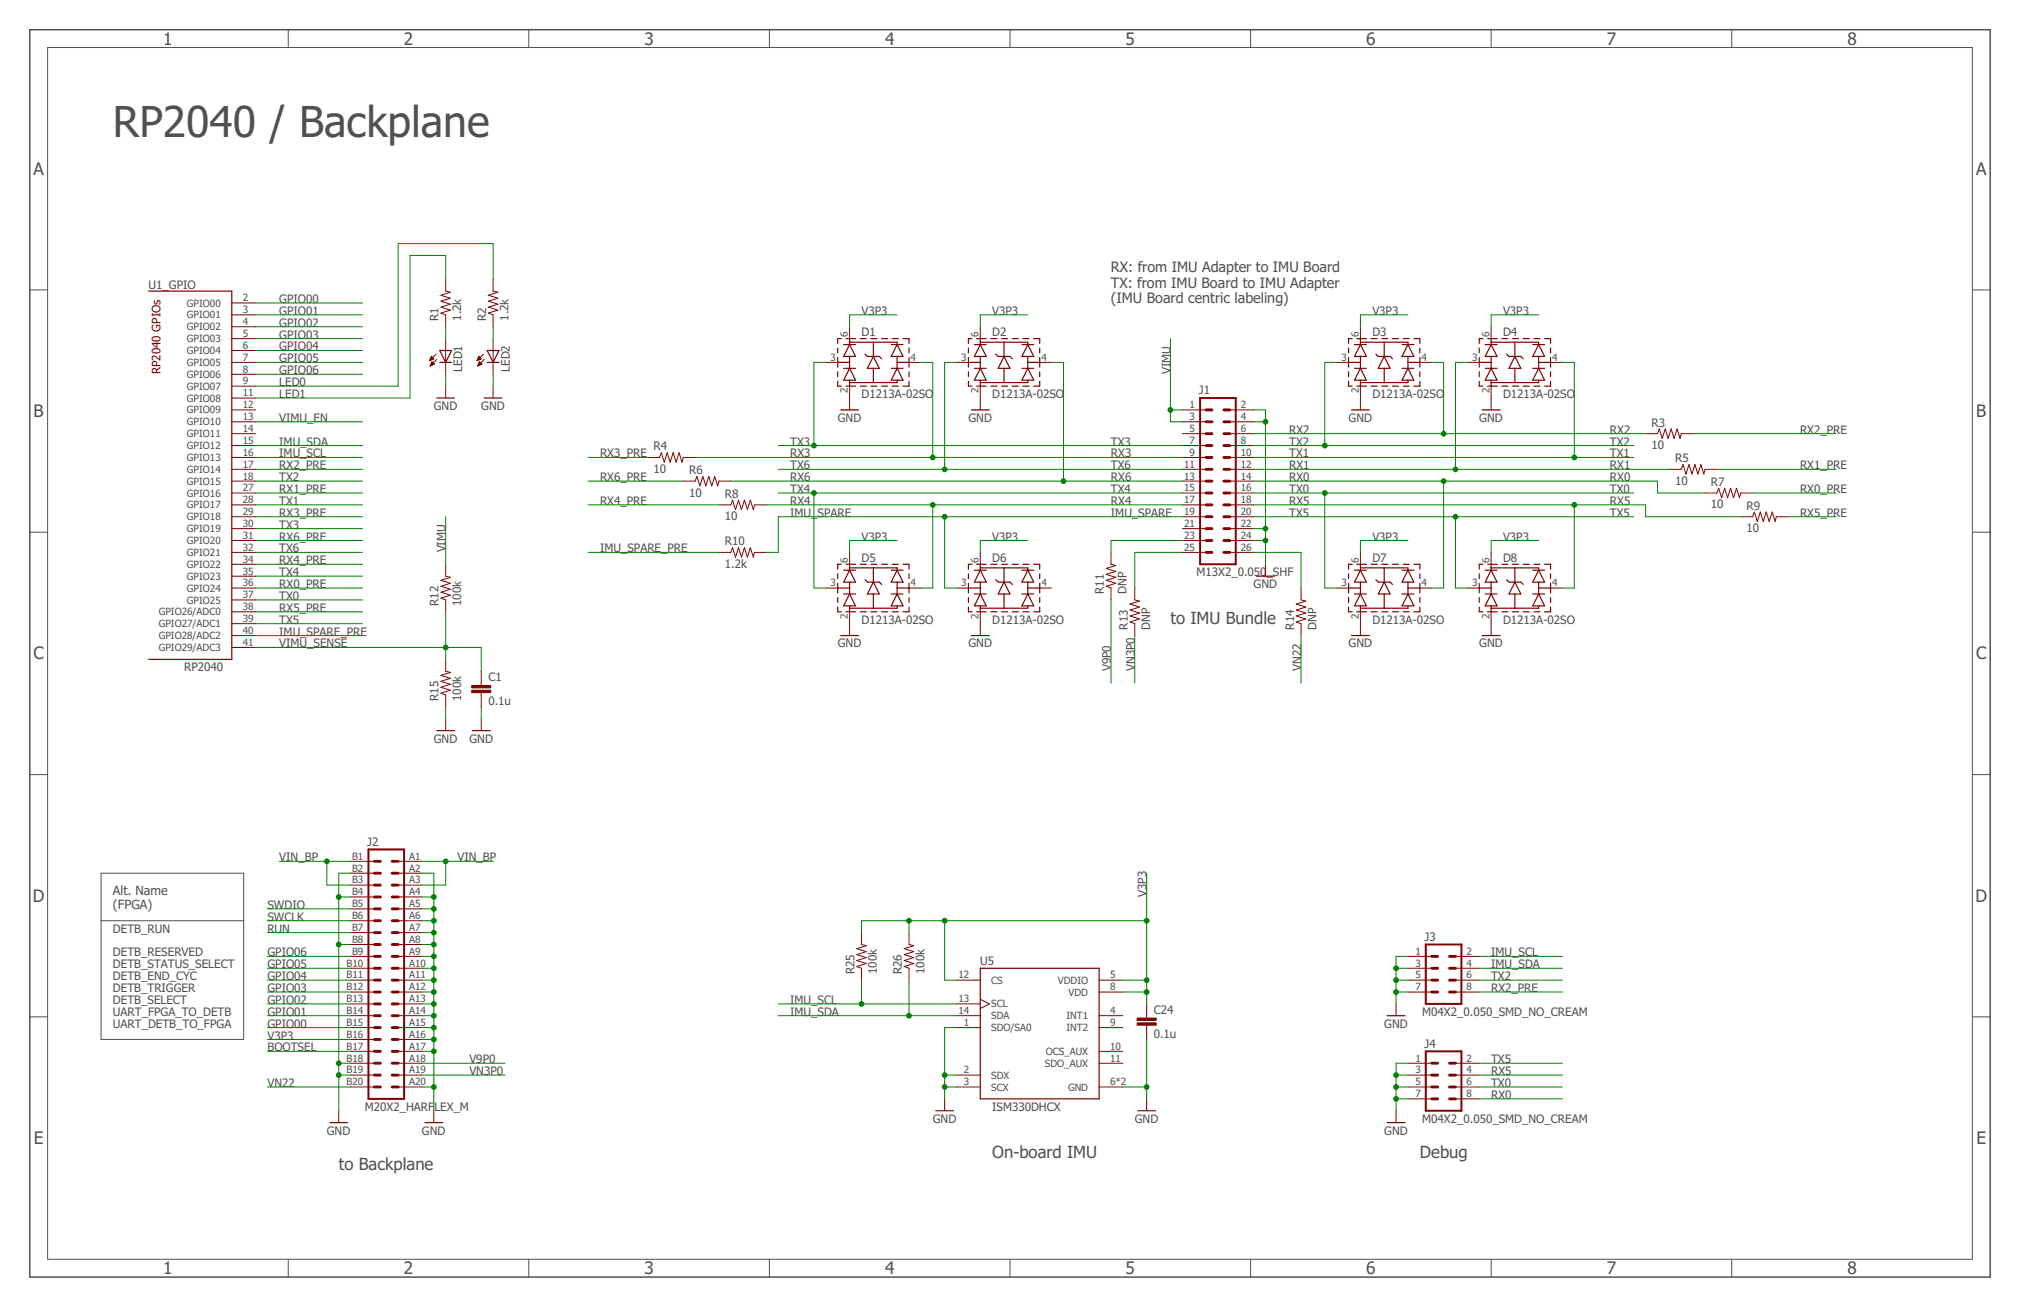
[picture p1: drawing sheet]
<svg xmlns="http://www.w3.org/2000/svg" width="432mm" height="279mm" viewBox="0 0 432 279" stroke-linecap="round" stroke-linejoin="round" font-family="sans-serif">
<path d="M6.4 6.3h419v266.7h-419z" fill="none" stroke="#505050" stroke-width=".32"/>
<g fill="none" stroke="#505050" stroke-width=".21">
<path d="M10.2 10.2h411.4v259h-411.4zM61.6 6.3v3.9M113 6.3v3.9M164.5 6.3v3.9M215.9 6.3v3.9M267.3 6.3v3.9M318.7 6.3v3.9M370.2 6.3v3.9M6.4 62h3.8M421.6 62h3.8M6.4 113.8h3.8M421.6 113.8h3.8"/>
<path d="M6.4 165.6h3.8M421.6 165.6h3.8M21.6 186.7h30.5v35.5h-30.5zM21.6 196.8h30.5M6.4 217.4h3.8M421.6 217.4h3.8M61.6 269.2v3.8M113 269.2v3.8M164.5 269.2v3.8M215.9 269.2v3.8M267.3 269.2v3.8M318.7 269.2v3.8"/>
<path d="M370.2 269.2v3.8"/>
</g>
<g fill="none" stroke="#800000" stroke-width=".25">
<path d="M31.8 62.2h17.8v78.7h-17.8M94 77.5h2.5M94 74.9h2.5l-1.2 2.6zM104.1 74.9h2.6l-1.3 2.6zM104.1 77.5h2.6M179.1 77.5h2.5M179.1 74.4v1M179.1 76.4v2.1M179.1 79.5v1M179.8 72.4h-.7v1M180.3 78.7h2.6M180.3 73.7h2.6"/>
<path d="M180.8 72.4h2.1M181.6 73.7l1.3 2.5h-2.6zM181.6 78.7l1.3 2.6h-2.6zM181.6 72.4v1.3M181.6 76.2v2.5M181.6 73.2h10.2v.5M183.9 72.4h1.3M184.9 75.7l.5 .5h2.6l.5 .5M186.2 72.4h1.3M186.7 76.2l1.3 2.5h-2.6zM186.7 73.2v3M186.7 78.7v3.1"/>
<path d="M188.5 72.4h1.2M190.5 78.7h2.5M190.5 73.7h2.5M190.7 72.4h1.3M191.8 77.5h2.5M191.8 73.7l1.2 2.5h-2.5zM191.8 78.7l1.2 2.6h-2.5zM191.8 76.2v2.5M193 72.4h1.3v1M194.3 74.4v1M194.3 76.4v2.1M194.3 79.5v1"/>
<path d="M207 77.5h2.5M207 74.4v1M207 76.4v2.1M207 79.5v1M207.8 72.4h-.8v1M208.3 78.7h2.5M208.3 73.7h2.5M208.8 72.4h2M209.5 73.7l1.3 2.5h-2.5zM209.5 78.7l1.3 2.6h-2.5zM209.5 73.2h10.2v.5M209.5 72.4v1.3"/>
<path d="M209.5 76.2v2.5M211.8 72.4h1.3M212.9 75.7l.5 .5h2.5l.5 .5M214.1 72.4h1.3M214.6 76.2l1.3 2.5h-2.5zM214.6 73.2v3M214.6 78.7v3.1M216.4 72.4h1.3M218.4 78.7h2.6M218.4 73.7h2.6M218.7 72.4h1.3M219.7 77.5h2.5"/>
<path d="M219.7 73.7l1.3 2.5h-2.6zM219.7 78.7l1.3 2.6h-2.6zM219.7 76.2v2.5M221 72.4h1.2v1M222.2 74.4v1M222.2 76.4v2.1M222.2 79.5v1M288.3 77.5h2.5M288.3 74.4v1M288.3 76.4v2.1M288.3 79.5v1M289.1 72.4h-.8v1"/>
<path d="M289.5 78.7h2.6M289.5 73.7h2.6M290 72.4h2.1M290.8 73.7l1.3 2.5h-2.6zM290.8 78.7l1.3 2.6h-2.6zM290.8 73.2h10.2v.5M290.8 72.4v1.3M290.8 76.2v2.5M293.1 72.4h1.3M294.1 75.7l.5 .5h2.6l.5 .5M295.4 72.4h1.3M295.9 76.2l1.3 2.5h-2.6z"/>
<path d="M295.9 73.2v3M295.9 78.7v3.1M297.7 72.4h1.3M299.7 78.7h2.5M299.7 73.7h2.5M300 72.4h1.2M301 77.5h2.5M301 73.7l1.2 2.5h-2.5zM301 78.7l1.2 2.6h-2.5zM301 76.2v2.5M302.2 72.4h1.3v1M303.5 74.4v1"/>
<path d="M303.5 76.4v2.1M303.5 79.5v1M316.2 77.5h2.5M316.2 74.4v1M316.2 76.4v2.1M316.2 79.5v1M317 72.4h-.8v1M317.5 78.7h2.5M317.5 73.7h2.5M318 72.4h2M318.7 73.7l1.3 2.5h-2.5zM318.7 78.7l1.3 2.6h-2.5z"/>
<path d="M318.7 73.2h10.2v.5M318.7 72.4v1.3M318.7 76.2v2.5M321 72.4h1.3M322.1 75.7l.5 .5h2.5l.5 .5M323.3 72.4h1.3M323.8 76.2l1.3 2.5h-2.5zM323.8 73.2v3M323.8 78.7v3.1M325.6 72.4h1.3M327.6 78.7h2.6M327.6 73.7h2.6"/>
<path d="M327.9 72.4h1.3M328.9 77.5h2.5M328.9 73.7l1.3 2.5h-2.6zM328.9 78.7l1.3 2.6h-2.6zM328.9 76.2v2.5M330.2 72.4h1.2v1M331.4 74.4v1M331.4 76.4v2.1M331.4 79.5v1M93.4 85.1h3.8M103.5 85.1h3.8M179.1 81.5v1h.7"/>
<path d="M179.7 87.6h3.8M180.8 82.5h2.1M181.6 81.3v1.2M183.9 82.5h1.3M186.2 82.5h1.3M188.5 82.5h1.2M190.7 82.5h1.3M191.8 81.3v.5h-10.2M194.3 81.5v1h-1.3M207 81.5v1h.8M207.6 87.6h3.9M208.8 82.5h2"/>
<path d="M209.5 81.3v1.2M211.8 82.5h1.3M214.1 82.5h1.3M216.4 82.5h1.3M218.7 82.5h1.3M219.7 81.3v.5h-10.2M222.2 81.5v1h-1.2M288.3 81.5v1h.8M288.9 87.6h3.8M290 82.5h2.1M290.8 81.3v1.2M293.1 82.5h1.3"/>
<path d="M295.4 82.5h1.3M297.7 82.5h1.3M300 82.5h1.2M301 81.3v.5h-10.2M303.5 81.5v1h-1.3M316.2 81.5v1h.8M316.8 87.6h3.9M318 82.5h2M318.7 81.3v1.2M321 82.5h1.3M323.3 82.5h1.3M325.6 82.5h1.3"/>
<path d="M327.9 82.5h1.3M328.9 81.3v.5h-10.2M331.4 81.5v1h-1.2M179.1 122.7v1M179.1 124.7v2M179.1 127.7v1.1M179.1 129.8v1h.7M179.1 125.7h2.5M179.7 135.9h3.8M179.8 120.6h-.7v1.1M180.3 127h2.6M180.3 121.9h2.6"/>
<path d="M180.8 130.8h2.1M180.8 120.6h2.1M181.6 120.6v1.3M181.6 124.4v2.6M181.6 129.5v1.3M181.6 121.4h10.2v.5M181.6 121.9l1.3 2.5h-2.6zM181.6 127l1.3 2.5h-2.6zM183.9 130.8h1.3M183.9 120.6h1.3M184.9 123.9l.5 .5h2.6l.5 .5M186.2 130.8h1.3"/>
<path d="M186.2 120.6h1.3M186.7 121.4v3M186.7 127v3M186.7 124.4l1.3 2.6h-2.6zM188.5 130.8h1.2M188.5 120.6h1.2M190.5 127h2.5M190.5 121.9h2.5M190.7 130.8h1.3M190.7 120.6h1.3M191.8 124.4v2.6M191.8 129.5v.5h-10.2"/>
<path d="M191.8 121.9l1.2 2.5h-2.5zM191.8 127l1.2 2.5h-2.5zM191.8 125.7h2.5M193 120.6h1.3v1.1M194.3 122.7v1M194.3 124.7v2M194.3 127.7v1.1M194.3 129.8v1h-1.3M207 122.7v1M207 124.7v2M207 127.7v1.1M207 129.8v1h.8"/>
<path d="M207 125.7h2.5M207.6 135.9h3.9M207.8 120.6h-.8v1.1M208.3 127h2.5M208.3 121.9h2.5M208.8 130.8h2M208.8 120.6h2M209.5 120.6v1.3M209.5 124.4v2.6M209.5 129.5v1.3M209.5 121.4h10.2v.5M209.5 121.9l1.3 2.5h-2.5z"/>
<path d="M209.5 127l1.3 2.5h-2.5zM211.8 130.8h1.3M211.8 120.6h1.3M212.9 123.9l.5 .5h2.5l.5 .5M214.1 130.8h1.3M214.1 120.6h1.3M214.6 121.4v3M214.6 127v3M214.6 124.4l1.3 2.6h-2.5zM216.4 130.8h1.3M216.4 120.6h1.3M218.4 127h2.6"/>
<path d="M218.4 121.9h2.6M218.7 130.8h1.3M218.7 120.6h1.3M219.7 124.4v2.6M219.7 129.5v.5h-10.2M219.7 121.9l1.3 2.5h-2.6zM219.7 127l1.3 2.5h-2.6zM219.7 125.7h2.5M221 120.6h1.2v1.1M222.2 122.7v1M222.2 124.7v2M222.2 127.7v1.1"/>
<path d="M222.2 129.8v1h-1.2M268.6 123.2h3.8M288.3 129.8v1h.8M288.3 125.7h2.5M288.3 122.7v1M288.3 124.7v2M288.3 127.7v1.1M288.9 135.9h3.8M289.1 120.6h-.8v1.1M289.5 127h2.6M289.5 121.9h2.6M290 130.8h2.1"/>
<path d="M290 120.6h2.1M290.8 121.9l1.3 2.5h-2.6zM290.8 127l1.3 2.5h-2.6zM290.8 121.4h10.2v.5M290.8 120.6v1.3M290.8 124.4v2.6M290.8 129.5v1.3M293.1 130.8h1.3M293.1 120.6h1.3M294.1 123.9l.5 .5h2.6l.5 .5M295.4 130.8h1.3M295.4 120.6h1.3"/>
<path d="M295.9 124.4l1.3 2.6h-2.6zM295.9 121.4v3M295.9 127v3M297.7 130.8h1.3M297.7 120.6h1.3M299.7 127h2.5M299.7 121.9h2.5M300 130.8h1.2M300 120.6h1.2M301 121.9l1.2 2.5h-2.5zM301 127l1.2 2.5h-2.5zM301 129.5v.5h-10.2"/>
<path d="M301 125.7h2.5M301 124.4v2.6M302.2 120.6h1.3v1.1M303.5 129.8v1h-1.3M303.5 122.7v1M303.5 124.7v2M303.5 127.7v1.1M316.2 129.8v1h.8M316.2 125.7h2.5M316.2 122.7v1M316.2 124.7v2M316.2 127.7v1.1"/>
<path d="M316.8 135.9h3.9M317 120.6h-.8v1.1M317.5 127h2.5M317.5 121.9h2.5M318 130.8h2M318 120.6h2M318.7 121.9l1.3 2.5h-2.5zM318.7 127l1.3 2.5h-2.5zM318.7 121.4h10.2v.5M318.7 120.6v1.3M318.7 124.4v2.6M318.7 129.5v1.3"/>
<path d="M321 130.8h1.3M321 120.6h1.3M322.1 123.9l.5 .5h2.5l.5 .5M323.3 130.8h1.3M323.3 120.6h1.3M323.8 124.4l1.3 2.6h-2.5zM323.8 121.4v3M323.8 127v3M325.6 130.8h1.3M325.6 120.6h1.3M327.6 127h2.6M327.6 121.9h2.6"/>
<path d="M327.9 130.8h1.3M327.9 120.6h1.3M328.9 121.9l1.3 2.5h-2.6zM328.9 127l1.3 2.5h-2.6zM328.9 129.5v.5h-10.2M328.9 125.7h2.5M328.9 124.4v2.6M330.2 120.6h1.2v1.1M331.4 129.8v1h-1.2M331.4 122.7v1M331.4 124.7v2M331.4 127.7v1.1"/>
<path d="M93.4 156.2h3.8M101 156.2h3.8M209.5 207h25.4v27.9h-25.4zM296.5 217.1h3.8M70.5 240h3.8M90.8 240h3.8M200 237.4h3.8M243.2 237.4h3.8M296.5 240h3.8"/>
</g>
<g fill="none" stroke="#800000" stroke-width=".21">
<path d="M95.3 59.7v2.5l1 .3-2 .6 2 .7-2 .6 2 .6-2 .7 2 .6-2 .6 1 .4v2.5M105.4 59.7v2.5l1 .3-2 .6 2 .7-2 .6 2 .6-2 .7 2 .6-2 .6 1 .4v2.5M49.6 64.8h5M49.6 67.3h5M49.6 69.8h5M49.6 72.4h5M49.6 74.9h5M49.6 77.5h5M91.9 77h.1M91.9 76.9h.4M92 76.8h.6M92 78.2h.1"/>
<path d="M92 76.6h.6M92 78.1h.3M92.1 76.5h.4M92.1 78h.5M92.1 77.8h.7M92.1 76.4h.3M92.2 76.3h.1M92.2 77.7h.5M92.2 77.6h.4M92.2 76.2l.5 .5-.9 .4zM92.3 77.5h.2M92.3 77.4h.1"/>
<path d="M92.4 77.3l.5 .6-.9 .3zM93.2 75.7l-1.4 1.4M93.4 76.8l-1.4 1.4M95.3 72.4v7.6M102 77h.2M102.1 76.9h.4M102.1 76.8h.7M102.1 78.2h.1M102.2 78.1h.3M102.2 76.6h.6M102.2 76.5h.5M102.2 78h.5"/>
<path d="M102.3 77.8h.7M102.3 76.4h.3M102.3 76.3h.1M102.3 77.7h.6M102.4 76.2l.5 .5-.9 .4zM102.4 77.6h.4M102.4 77.5h.2M102.5 77.3l.5 .6-.9 .3zM102.5 77.4h.1M103.4 75.7l-1.4 1.4M103.5 76.8l-1.4 1.4M105.4 72.4v7.6"/>
<path d="M176.5 77.5h2.6M181.6 69.8v2.6M194.3 77.5h2.5M204.5 77.5h2.5M209.5 69.8v2.6M222.2 77.5h2.6M285.7 77.5h2.6M290.8 69.8v2.6M303.5 77.5h2.5M313.7 77.5h2.5M318.7 69.8v2.6M331.4 77.5h2.6"/>
<path d="M49.6 80h5M49.6 82.5h5M49.6 85.1h5M49.6 87.6h5M49.6 90.2h5M49.6 92.7h5M49.6 95.2h5M49.6 97.8h5M95.3 82.5v2.6M105.4 82.5v2.6M138.4 97.8h2.6l.4-1 .6 2 .6-2 .7 2 .6-2 .6 2 .7-2 .6 2 .2-1h2.6M181.6 82.5v5.1"/>
<path d="M209.5 82.5v5.1M252.7 87.6h5.1M252.7 90.2h5.1M252.7 92.7h5.1M252.7 95.2h5.1M252.7 97.8h5.1M262.9 87.6h5.1M262.9 90.2h5.1M262.9 92.7h5.1M262.9 95.2h5.1M262.9 97.8h5.1M290.8 82.5v5.1"/>
<path d="M318.7 82.5v5.1M351.8 92.7h2.5l.4-1 .6 2 .7-2 .6 2 .6-2 .7 2 .6-2 .6 2 .3-1h2.5M49.6 100.3h5M49.6 102.8h5M49.6 105.4h5M49.6 107.9h5M49.6 110.5h5M49.6 113h5M49.6 115.5h5M49.6 118.1h5M146 102.8h2.6l.4-.9 .6 2 .6-2 .7 2 .6-2 .6 2 .7-2 .6 2 .3-1.1h2.5M153.7 107.9h2.5l.4-1 .6 2 .7-2 .6 2 .6-2 .7 2 .6-2 .6 2 .3-1h2.5"/>
<path d="M153.7 118.1h2.5l.4-1 .6 2 .7-2 .6 2 .6-2 .7 2 .6-2 .6 2 .3-1h2.5M181.6 118.1v2.5M209.5 118.1v2.5M237.5 118.1v2.5l1 .3-2 .6 2 .7-2 .6 2 .6-2 .7 2 .6-2 .6 1 .4v2.5M252.7 100.3h5.1M252.7 102.8h5.1M252.7 105.4h5.1M252.7 107.9h5.1M252.7 110.5h5.1M252.7 113h5.1M252.7 115.5h5.1M252.7 118.1h5.1"/>
<path d="M262.9 100.3h5.1M262.9 102.8h5.1M262.9 105.4h5.1M262.9 107.9h5.1M262.9 110.5h5.1M262.9 113h5.1M262.9 115.5h5.1M262.9 118.1h5.1M290.8 118.1v2.5M318.7 118.1v2.5M356.8 100.3h2.6l.4-1 .6 2 .6-2 .7 2 .6-2 .6 2 .7-2 .6 2 .3-1h2.5M364.5 105.4h2.5l.4-1 .6 2 .7-2 .6 2 .6-2 .7 2 .6-2 .6 2 .3-1h2.5"/>
<path d="M372.1 110.5h2.5l.4-1 .6 2 .7-2 .6 2 .6-2 .7 2 .6-2 .7 2 .2-1h2.5M49.6 120.6h5M49.6 123.2h5M49.6 125.7h5M49.6 128.2h5M49.6 130.8h5M49.6 133.3h5M49.6 135.9h5M49.6 138.4h5M95.3 120.6v2.6l1 .2-2 .7 2 .6-2 .6 2 .7-2 .6 2 .6-2 .7 1 .3v2.6M176.5 125.7h2.6M181.6 130.8v5.1"/>
<path d="M194.3 125.7h2.5M204.5 125.7h2.5M209.5 130.8v5.1M222.2 125.7h2.6M242.6 125.7v2.5l1 .3-2 .6 2 .7-2 .6 2 .6-2 .7 2 .6-2 .6 1 .4v2.6M270.5 120.6v2.6M278.1 125.7v2.5l1 .3-2 .6 2 .7-2 .6 2 .6-2 .7 2 .6-2 .6 1 .4v2.6M285.7 125.7h2.6M290.8 130.8v5.1M303.5 125.7h2.5M313.7 125.7h2.5M318.7 130.8v5.1"/>
<path d="M331.4 125.7h2.6M95.3 140.9v2.6l1 .2-2 .7 2 .6-2 .6 2 .7-2 .6 2 .7-2 .6 1 .4v2.5M95.3 153.6v2.6M102.9 143.5v3M102.9 148.1v3M102.9 153.6v2.6M75 184.1h5M75 186.7h5M75 189.2h5M75 191.7h5M75 194.3h5M75 196.8h5"/>
<path d="M75 199.4h5M85.1 184.1h5.1M85.1 186.7h5.1M85.1 189.2h5.1M85.1 191.7h5.1M85.1 194.3h5.1M85.1 196.8h5.1M85.1 199.4h5.1M184.1 199.4v2.5l1.1 .3-2.1 .6 2.1 .6-2.1 .7 2.1 .6-2.1 .6 2.1 .7-2.1 .6 1 .4v2.5M194.3 199.4v2.5l1 .3-2 .6 2 .6-2 .7 2 .6-2 .6 2 .7-2 .6 1 .4v2.5M75 201.9h5M75 204.4h5"/>
<path d="M75 207h5M75 209.5h5M75 212.1h5M75 214.6h5M75 217.1h5M75 219.7h5M85.1 201.9h5.1M85.1 204.4h5.1M85.1 207h5.1M85.1 209.5h5.1M85.1 212.1h5.1M85.1 214.6h5.1"/>
<path d="M85.1 217.1h5.1M85.1 219.7h5.1M204.5 209.5h5M204.5 214.6h5M204.5 217.1h5M204.5 219.7h5M209.5 213.6l2 1-2 1M234.9 209.5h5.1M234.9 212.1h5.1M234.9 217.1h5.1M234.9 219.7h5.1M245.1 214.6v3"/>
<path d="M245.1 219.2v3M298.4 214.6v2.5M301 204.4h5M301 207h5M301 209.5h5M301 212.1h5M311.1 204.4h5.1M311.1 207h5.1M311.1 209.5h5.1M311.1 212.1h5.1M72.4 237.4v2.6M75 222.2h5"/>
<path d="M75 224.7h5M75 227.3h5M75 229.8h5M75 232.4h5M85.1 222.2h5.1M85.1 224.7h5.1M85.1 227.3h5.1M85.1 229.8h5.1M85.1 232.4h5.1M92.7 237.4v2.6M201.9 234.9v2.5M204.5 229.8h5"/>
<path d="M204.5 232.4h5M234.9 224.7h5.1M234.9 227.3h5.1M234.9 232.4h5.1M245.1 234.9v2.5M298.4 237.4v2.6M301 227.3h5M301 229.8h5M301 232.4h5M301 234.9h5M311.1 227.3h5.1M311.1 229.8h5.1"/>
<path d="M311.1 232.4h5.1M311.1 234.9h5.1"/>
</g>
<g fill="none" stroke="#800000" stroke-width=".61">
<path d="M257.8 92.7h1.3M257.8 90.2h1.3M257.8 87.6h1.3M257.8 95.2h1.3M257.8 97.8h1.3M261.6 92.7h1.3M261.6 90.2h1.3M261.6 87.6h1.3M261.6 95.2h1.3M261.6 97.8h1.3M257.8 100.3h1.3M257.8 102.8h1.3"/>
<path d="M257.8 105.4h1.3M257.8 107.9h1.3M257.8 110.5h1.3M257.8 118.1h1.3M257.8 115.5h1.3M257.8 113h1.3M261.6 100.3h1.3M261.6 102.8h1.3M261.6 105.4h1.3M261.6 107.9h1.3M261.6 110.5h1.3M261.6 118.1h1.3"/>
<path d="M261.6 115.5h1.3M261.6 113h1.3M80 189.2h1.3M80 186.7h1.3M80 184.1h1.3M80 191.7h1.3M80 194.3h1.3M80 196.8h1.3M80 199.4h1.3M83.8 189.2h1.3M83.8 186.7h1.3M83.8 184.1h1.3"/>
<path d="M83.8 191.7h1.3M83.8 194.3h1.3M83.8 196.8h1.3M83.8 199.4h1.3M80 201.9h1.3M80 204.4h1.3M80 207h1.3M80 214.6h1.3M80 212.1h1.3M80 209.5h1.3M80 217.1h1.3M80 219.7h1.3"/>
<path d="M83.8 201.9h1.3M83.8 204.4h1.3M83.8 207h1.3M83.8 214.6h1.3M83.8 212.1h1.3M83.8 209.5h1.3M83.8 217.1h1.3M83.8 219.7h1.3M306 204.4h1.3M306 207h1.3M306 212.1h1.3M306 209.5h1.3"/>
<path d="M309.9 204.4h1.2M309.9 207h1.2M309.9 212.1h1.2M309.9 209.5h1.2M80 222.2h1.3M80 224.7h1.3M80 227.3h1.3M80 229.8h1.3M80 232.4h1.3M83.8 222.2h1.3M83.8 224.7h1.3M83.8 227.3h1.3"/>
<path d="M83.8 229.8h1.3M83.8 232.4h1.3M306 227.3h1.3M306 229.8h1.3M306 232.4h1.3M306 234.9h1.3M309.9 227.3h1.2M309.9 229.8h1.2M309.9 232.4h1.2M309.9 234.9h1.2"/>
</g>
<path d="M256.5 85.1h7.7v35.5h-7.7zM78.8 181.6h7.6v53.3h-7.6zM304.8 201.9h7.6v12.7h-7.6zM304.8 224.7h7.6v12.7h-7.6z" fill="none" stroke="#800000" stroke-width=".42"/>
<g fill="#800000" stroke="#800000" stroke-width=".21">
<path d="M100.8 147.6h4.1v.5h-4.1z"/>
<path d="M100.8 146.5h4.1v.5h-4.1z"/>
<path d="M243.1 218.7h4v.5h-4z"/>
<path d="M243.1 217.6h4v.5h-4z"/>
</g>
<g fill="none" stroke="#008000" stroke-width=".21">
<path d="M95.3 59.7v-5.1h-7.6v30.5h-33.1M105.4 59.7v-7.6h-20.3v30.4h-30.5M54.6 64.8h22.9M54.6 67.3h22.9M54.6 69.8h22.9M54.6 77.5h22.9M54.6 72.4h22.9M54.6 74.9h22.9M95.3 69.8v2.6M105.4 69.8v2.6M176.5 77.5h-2.5v17.7M191.8 67.3h-10.2v2.5"/>
<path d="M196.8 77.5h2.6v20.3M204.5 77.5h-2.6v22.8M219.7 67.3h-10.2v2.5M224.8 77.5h2.5v25.3M250.2 72.4v17.8h2.5M285.7 77.5h-2.5v17.7M301 67.3h-10.2v2.5M306 77.5h2.6v15.2M313.7 77.5h-2.6v22.8M328.9 67.3h-10.2v2.5M334 77.5h2.5v20.3M54.6 90.2h22.9"/>
<path d="M54.6 80h22.9M54.6 97.8h22.9M54.6 95.2h22.9M95.3 80v2.5M105.4 80v2.5M125.7 97.8h12.7M148.6 97.8h104.1M166.4 95.2h86.3M250.2 87.6h2.5M268 87.6h2.5v33M268 90.2h2.5M268 97.8h81.2"/>
<path d="M268 92.7h83.8M268 95.2h81.2M361.9 92.7h30.5M54.6 115.5h22.9M54.6 113h22.9M54.6 110.5h22.9M54.6 107.9h22.9M54.6 105.4h22.9M54.6 102.8h22.9M54.6 100.3h22.9M54.6 118.1h22.9M95.3 110.5v10.1"/>
<path d="M125.7 107.9h28M125.7 102.8h20.3M125.7 118.1h28M156.2 102.8h96.5M163.8 107.9h88.9M166.4 105.4h86.3M166.4 100.3h86.3M174 105.4v20.3h2.5M191.8 115.5h-10.2v2.6M199.4 107.9v17.8h-2.6M201.9 110.5v15.2h2.6M219.7 115.5h-10.2v2.6"/>
<path d="M252.7 115.5h-15.2v2.6M252.7 118.1h-10.1v7.6M252.7 110.5h-86.3v7.6h-2.6M268 115.5h2.5M268 113h2.5M268 110.5h81.2M268 107.9h83.8v2.6h20.3M268 105.4h81.2M268 102.8h86.3v2.6h10.2M268 118.1h10.1v7.6M268 100.3h88.8M283.2 105.4v20.3h2.5"/>
<path d="M301 115.5h-10.2v2.6M308.6 102.8v22.9h-2.6M311.1 110.5v15.2h2.6M328.9 115.5h-10.2v2.6M336.5 107.9v17.8h-2.5M367 100.3h25.4M374.6 105.4h17.8M382.2 110.5h10.2M54.6 138.4h48.3v5.1M54.6 120.6h22.9M54.6 125.7h22.9M54.6 130.8h22.9"/>
<path d="M54.6 128.2h22.9M54.6 133.3h22.9M54.6 123.2h22.9M54.6 135.9h22.9M95.3 130.8v10.1M237.5 128.2v17.8M242.6 135.9v10.1M278.1 135.9v10.1M95.3 151.1v2.5M102.9 151.1v2.5M57.2 196.8h17.8M57.2 199.4h17.8"/>
<path d="M57.2 194.3h17.8M59.7 184.1h15.3M69.9 184.1v5.1h5.1M72.4 191.7h2.6M75 186.7h-2.6v50.7M90.2 191.7h2.5M90.2 186.7h2.5v50.7M90.2 196.8h2.5M90.2 199.4h2.5M90.2 194.3h2.5M90.2 184.1h15.2M95.3 184.1v5.1h-5.1"/>
<path d="M194.3 196.8v2.6M201.9 196.8v12.7h2.6M245.1 196.8h-61v2.6M245.1 186.7v27.9M57.2 219.7h17.8M57.2 217.1h17.8M57.2 209.5h17.8M57.2 214.6h17.8M57.2 207h17.8M57.2 204.4h17.8M57.2 212.1h17.8M72.4 201.9h2.6"/>
<path d="M90.2 219.7h2.5M90.2 217.1h2.5M90.2 201.9h2.5M90.2 209.5h2.5M90.2 214.6h2.5M90.2 207h2.5M90.2 204.4h2.5M90.2 212.1h2.5M166.4 217.1h38.1M166.4 214.6h38.1M184.1 209.5v5.1M194.3 209.5v7.6"/>
<path d="M204.5 219.7h-2.6v15.2M240 209.5h5.1M240 212.1h5.1M298.4 209.5h2.6M298.4 207h2.6M298.4 212.1h2.6M301 204.4h-2.6v10.2M316.2 209.5h17.8M316.2 207h17.8M316.2 204.4h17.8M316.2 212.1h17.8M57.2 222.2h17.8"/>
<path d="M57.2 232.4h17.8M57.2 224.7h17.8M72.4 229.8h2.6M72.4 227.3h2.6M90.2 229.8h17.7M90.2 227.3h17.7M90.2 222.2h2.5M90.2 232.4h2.5M90.2 224.7h2.5M201.9 229.8h2.6M201.9 232.4h2.6M240 232.4h5.1"/>
<path d="M245.1 222.2v12.7M298.4 229.8h2.6M298.4 232.4h2.6M298.4 234.9h2.6M301 227.3h-2.6v10.1M316.2 229.8h17.8M316.2 227.3h17.8M316.2 232.4h17.8M316.2 234.9h17.8"/>
</g>
<g fill="#008000" stroke="#008000" stroke-width=".21">
<circle cx="72.4" cy="201.9" r=".51"/>
<circle cx="72.4" cy="229.8" r=".51"/>
<circle cx="72.4" cy="227.3" r=".51"/>
<circle cx="72.4" cy="191.7" r=".51"/>
<circle cx="92.7" cy="196.8" r=".51"/>
<circle cx="92.7" cy="199.4" r=".51"/>
<circle cx="92.7" cy="209.5" r=".51"/>
<circle cx="92.7" cy="214.6" r=".51"/>
<circle cx="92.7" cy="222.2" r=".51"/>
<circle cx="92.7" cy="232.4" r=".51"/>
<circle cx="92.7" cy="224.7" r=".51"/>
<circle cx="92.7" cy="191.7" r=".51"/>
<circle cx="92.7" cy="194.3" r=".51"/>
<circle cx="92.7" cy="219.7" r=".51"/>
<circle cx="92.7" cy="217.1" r=".51"/>
<circle cx="92.7" cy="207" r=".51"/>
<circle cx="92.7" cy="204.4" r=".51"/>
<circle cx="92.7" cy="201.9" r=".51"/>
<circle cx="92.7" cy="212.1" r=".51"/>
<circle cx="298.4" cy="229.8" r=".51"/>
<circle cx="298.4" cy="232.4" r=".51"/>
<circle cx="298.4" cy="234.9" r=".51"/>
<circle cx="270.5" cy="115.5" r=".51"/>
<circle cx="270.5" cy="113" r=".51"/>
<circle cx="270.5" cy="90.2" r=".51"/>
<circle cx="201.9" cy="229.8" r=".51"/>
<circle cx="201.9" cy="232.4" r=".51"/>
<circle cx="245.1" cy="232.4" r=".51"/>
<circle cx="298.4" cy="207" r=".51"/>
<circle cx="298.4" cy="209.5" r=".51"/>
<circle cx="298.4" cy="212.1" r=".51"/>
<circle cx="245.1" cy="196.8" r=".51"/>
<circle cx="245.1" cy="209.5" r=".51"/>
<circle cx="245.1" cy="212.1" r=".51"/>
<circle cx="201.9" cy="196.8" r=".51"/>
<circle cx="194.3" cy="196.8" r=".51"/>
<circle cx="95.3" cy="138.4" r=".51"/>
<circle cx="69.9" cy="184.1" r=".51"/>
<circle cx="95.3" cy="184.1" r=".51"/>
<circle cx="184.1" cy="214.6" r=".51"/>
<circle cx="250.2" cy="87.6" r=".51"/>
<circle cx="308.6" cy="92.7" r=".51"/>
<circle cx="283.2" cy="95.2" r=".51"/>
<circle cx="336.5" cy="97.8" r=".51"/>
<circle cx="311.1" cy="100.3" r=".51"/>
<circle cx="308.6" cy="102.8" r=".51"/>
<circle cx="283.2" cy="105.4" r=".51"/>
<circle cx="336.5" cy="107.9" r=".51"/>
<circle cx="311.1" cy="110.5" r=".51"/>
<circle cx="174" cy="95.2" r=".51"/>
<circle cx="199.4" cy="97.8" r=".51"/>
<circle cx="201.9" cy="100.3" r=".51"/>
<circle cx="227.3" cy="102.8" r=".51"/>
<circle cx="174" cy="105.4" r=".51"/>
<circle cx="199.4" cy="107.9" r=".51"/>
<circle cx="201.9" cy="110.5" r=".51"/>
<circle cx="194.3" cy="217.1" r=".51"/>
</g>
<text font-size="9.1" fill="#505050" x="24.1" y="29.2">RP2040 / Backplane</text>
<g font-size="3.7" fill="#505050">
<text x="34.9" y="9.6">1</text>
<text x="86.3" y="9.6">2</text>
<text x="137.8" y="9.6">3</text>
<text x="189.2" y="9.6">4</text>
<text x="240.6" y="9.6">5</text>
<text x="292" y="9.6">6</text>
<text x="343.5" y="9.6">7</text>
<text x="394.9" y="9.6">8</text>
<text x="7.2" y="37.4">A</text>
<text x="422.4" y="37.4">A</text>
<text x="7.2" y="89.2">B</text>
<text x="422.4" y="89.2">B</text>
<text x="7.2" y="141">C</text>
<text x="422.4" y="141">C</text>
<text x="7" y="192.8">D</text>
<text x="422.3" y="192.8">D</text>
<text x="7.2" y="244.6">E</text>
<text x="422.5" y="244.6">E</text>
<text x="34.9" y="272.4">1</text>
<text x="86.3" y="272.4">2</text>
<text x="137.8" y="272.4">3</text>
<text x="189.2" y="272.4">4</text>
<text x="240.6" y="272.4">5</text>
<text x="292" y="272.4">6</text>
<text x="343.5" y="272.4">7</text>
<text x="394.9" y="272.4">8</text>
</g>
<g font-size="3.6" fill="#505050">
<text x="250.2" y="133.3">to IMU Bundle</text>
<text x="72.4" y="250.2">to Backplane</text>
<text x="212.1" y="247.6">On-board IMU</text>
<text x="303.5" y="247.6">Debug</text>
</g>
<g font-size="3.1" fill="#505050">
<text x="237.5" y="58.2">RX: from IMU Adapter to IMU Board</text>
<text x="237.5" y="61.5">TX: from IMU Board to IMU Adapter</text>
<text x="237.5" y="64.8">(IMU Board centric labeling)</text>
</g>
<g font-size="2.7" fill="#505050">
<text x="24.1" y="191.4">Alt. Name</text>
<text x="24.1" y="194.3">(FPGA)</text>
</g>
<g font-size="2.5" fill="#505050">
<text x="31.8" y="61.7">U1_GPIO</text>
<text x="59.7" y="64.8">GPIO00</text>
<text x="59.7" y="67.3">GPIO01</text>
<text x="59.7" y="69.8">GPIO02</text>
<text x="93.8" y="68.6" transform="rotate(-90 93.8 68.6)">R1</text>
<text x="98.6" y="68.6" transform="rotate(-90 98.6 68.6)">1.2k</text>
<text x="103.9" y="68.6" transform="rotate(-90 103.9 68.6)">R2</text>
<text x="108.7" y="68.6" transform="rotate(-90 108.7 68.6)">1.2k</text>
<text x="184.2" y="71.9">D1</text>
<text x="184.2" y="67.3">V3P3</text>
<text x="212.1" y="71.9">D2</text>
<text x="212.1" y="67.3">V3P3</text>
<text x="293.4" y="71.9">D3</text>
<text x="293.4" y="67.3">V3P3</text>
<text x="321.3" y="71.9">D4</text>
<text x="321.3" y="67.3">V3P3</text>
<text x="59.7" y="77.5">GPIO05</text>
<text x="59.7" y="72.4">GPIO03</text>
<text x="59.7" y="74.9">GPIO04</text>
<text x="59.7" y="80">GPIO06</text>
<text x="59.7" y="82.5">LED0</text>
<text x="98.8" y="79.5" transform="rotate(-90 98.8 79.5)">LED1</text>
<text x="109" y="79.5" transform="rotate(-90 109 79.5)">LED2</text>
<text x="250.2" y="80" transform="rotate(-90 250.2 80)">VIMU</text>
<text x="59.7" y="85.1">LED1</text>
<text x="92.7" y="87.6">GND</text>
<text x="102.9" y="87.6">GND</text>
<text x="184.2" y="85.1">D1213A-02SO</text>
<text x="212.1" y="85.1">D1213A-02SO</text>
<text x="256.3" y="84.3">J1</text>
<text x="293.4" y="85.1">D1213A-02SO</text>
<text x="321.3" y="85.1">D1213A-02SO</text>
<text x="59.7" y="90.2">VIMU_EN</text>
<text x="59.7" y="95.2">IMU_SDA</text>
<text x="168.9" y="95.2">TX3</text>
<text x="179.1" y="90.2">GND</text>
<text x="207" y="90.2">GND</text>
<text x="237.5" y="95.2">TX3</text>
<text x="275.6" y="92.7">RX2</text>
<text x="275.6" y="95.2">TX2</text>
<text x="288.3" y="90.2">GND</text>
<text x="316.2" y="90.2">GND</text>
<text x="344.2" y="92.7">RX2</text>
<text x="344.2" y="95.2">TX2</text>
<text x="353" y="91.2">R3</text>
<text x="384.8" y="92.7">RX2_PRE</text>
<text x="59.7" y="97.8">IMU_SCL</text>
<text x="59.7" y="100.3">RX2_PRE</text>
<text x="128.3" y="97.8">RX3_PRE</text>
<text x="139.7" y="101.1">10</text>
<text x="139.7" y="96.3">R4</text>
<text x="147.3" y="101.4">R6</text>
<text x="168.9" y="97.8">RX3</text>
<text x="168.9" y="100.3">TX6</text>
<text x="237.5" y="97.8">RX3</text>
<text x="237.5" y="100.3">TX6</text>
<text x="275.6" y="97.8">TX1</text>
<text x="275.6" y="100.3">RX1</text>
<text x="344.2" y="97.8">TX1</text>
<text x="344.2" y="100.3">RX1</text>
<text x="353" y="96">10</text>
<text x="358.1" y="98.8">R5</text>
<text x="384.8" y="100.3">RX1_PRE</text>
<text x="59.7" y="102.9">TX2</text>
<text x="59.7" y="107.9">TX1</text>
<text x="59.7" y="105.4">RX1_PRE</text>
<text x="128.3" y="107.9">RX4_PRE</text>
<text x="128.3" y="102.9">RX6_PRE</text>
<text x="147.3" y="106.2">10</text>
<text x="154.9" y="106.4">R8</text>
<text x="168.9" y="102.9">RX6</text>
<text x="168.9" y="105.4">TX4</text>
<text x="168.9" y="107.9">RX4</text>
<text x="237.5" y="102.9">RX6</text>
<text x="237.5" y="105.4">TX4</text>
<text x="237.5" y="107.9">RX4</text>
<text x="275.6" y="102.9">RX0</text>
<text x="275.6" y="105.4">TX0</text>
<text x="275.6" y="107.9">RX5</text>
<text x="344.2" y="102.9">RX0</text>
<text x="344.2" y="105.4">TX0</text>
<text x="344.2" y="107.9">RX5</text>
<text x="358.1" y="103.6">10</text>
<text x="365.7" y="103.9">R7</text>
<text x="384.8" y="105.4">RX0_PRE</text>
<text x="59.7" y="110.5">RX3_PRE</text>
<text x="59.7" y="113">TX3</text>
<text x="154.9" y="111.2">10</text>
<text x="168.9" y="110.5">IMU_SPARE</text>
<text x="237.5" y="110.5">IMU_SPARE</text>
<text x="275.6" y="110.5">TX5</text>
<text x="344.2" y="110.5">TX5</text>
<text x="365.7" y="108.7">10</text>
<text x="373.4" y="113.8">10</text>
<text x="373.4" y="109">R9</text>
<text x="384.8" y="110.5">RX5_PRE</text>
<text x="59.7" y="115.6">RX6_PRE</text>
<text x="59.7" y="118.1">TX6</text>
<text x="95.3" y="118.1" transform="rotate(-90 95.3 118.1)">VIMU</text>
<text x="128.3" y="118.1">IMU_SPARE_PRE</text>
<text x="154.9" y="116.6">R10</text>
<text x="184.2" y="115.6">V3P3</text>
<text x="212.1" y="115.6">V3P3</text>
<text x="293.4" y="115.6">V3P3</text>
<text x="321.3" y="115.6">V3P3</text>
<text x="59.7" y="120.6">RX4_PRE</text>
<text x="59.7" y="125.7">RX0_PRE</text>
<text x="59.7" y="123.2">TX4</text>
<text x="154.9" y="121.4">1.2k</text>
<text x="184.2" y="120.1">D5</text>
<text x="212.1" y="120.1">D6</text>
<text x="255.8" y="123.2">M13X2_0.050_SHF</text>
<text x="268" y="125.7">GND</text>
<text x="293.4" y="120.1">D7</text>
<text x="321.3" y="120.1">D8</text>
<text x="59.7" y="130.8">RX5_PRE</text>
<text x="59.7" y="128.3">TX0</text>
<text x="93.8" y="129.5" transform="rotate(-90 93.8 129.5)">R12</text>
<text x="98.6" y="129.5" transform="rotate(-90 98.6 129.5)">100k</text>
<text x="236" y="127" transform="rotate(-90 236 127)">R11</text>
<text x="240.8" y="127" transform="rotate(-90 240.8 127)">DNP</text>
<text x="59.7" y="133.3">TX5</text>
<text x="59.7" y="135.9">IMU_SPARE_PRE</text>
<text x="184.2" y="133.3">D1213A-02SO</text>
<text x="212.1" y="133.3">D1213A-02SO</text>
<text x="241.1" y="134.6" transform="rotate(-90 241.1 134.6)">R13</text>
<text x="245.9" y="134.6" transform="rotate(-90 245.9 134.6)">DNP</text>
<text x="276.6" y="134.6" transform="rotate(-90 276.6 134.6)">R14</text>
<text x="281.4" y="134.6" transform="rotate(-90 281.4 134.6)">DNP</text>
<text x="293.4" y="133.3">D1213A-02SO</text>
<text x="321.3" y="133.3">D1213A-02SO</text>
<text x="39.4" y="143.5">RP2040</text>
<text x="59.7" y="138.4">VIMU_SENSE</text>
<text x="179.1" y="138.4">GND</text>
<text x="207" y="138.4">GND</text>
<text x="237.5" y="143.5" transform="rotate(-90 237.5 143.5)">V9P0</text>
<text x="242.6" y="143.5" transform="rotate(-90 242.6 143.5)">VN3P0</text>
<text x="278.1" y="143.5" transform="rotate(-90 278.1 143.5)">VN22</text>
<text x="288.3" y="138.4">GND</text>
<text x="316.2" y="138.4">GND</text>
<text x="93.8" y="149.8" transform="rotate(-90 93.8 149.8)">R15</text>
<text x="98.6" y="149.8" transform="rotate(-90 98.6 149.8)">100k</text>
<text x="104.4" y="145.7">C1</text>
<text x="104.4" y="150.7">0.1u</text>
<text x="92.7" y="158.7">GND</text>
<text x="100.3" y="158.7">GND</text>
<text x="59.7" y="184.1">VIN_BP</text>
<text x="78.5" y="180.8">J2</text>
<text x="97.8" y="184.1">VIN_BP</text>
<text x="245.1" y="191.7" transform="rotate(-90 245.1 191.7)">V3P3</text>
<text x="57.2" y="196.8">SWCLK</text>
<text x="57.2" y="194.3">SWDIO</text>
<text x="24.1" y="199.4">DETB_RUN</text>
<text x="57.2" y="199.4">RUN</text>
<text x="304.5" y="201.1">J3</text>
<text x="24.1" y="209.5">DETB_END_CYC</text>
<text x="24.1" y="207">DETB_STATUS_SELECT</text>
<text x="24.1" y="204.4">DETB_RESERVED</text>
<text x="57.2" y="207">GPIO05</text>
<text x="57.2" y="204.4">GPIO06</text>
<text x="57.2" y="209.5">GPIO04</text>
<text x="182.7" y="208.2" transform="rotate(-90 182.7 208.2)">R25</text>
<text x="187.5" y="208.2" transform="rotate(-90 187.5 208.2)">100k</text>
<text x="192.8" y="208.2" transform="rotate(-90 192.8 208.2)">R26</text>
<text x="197.6" y="208.2" transform="rotate(-90 197.6 208.2)">100k</text>
<text x="209.5" y="206.2">U5</text>
<text x="318.8" y="204.4">IMU_SCL</text>
<text x="318.8" y="209.5">TX2</text>
<text x="318.8" y="207">IMU_SDA</text>
<text x="24.1" y="214.6">DETB_SELECT</text>
<text x="24.1" y="212.1">DETB_TRIGGER</text>
<text x="57.2" y="214.6">GPIO02</text>
<text x="57.2" y="212.1">GPIO03</text>
<text x="168.9" y="214.6">IMU_SCL</text>
<text x="318.8" y="212.1">RX2_PRE</text>
<text x="24.1" y="219.7">UART_DETB_TO_FPGA</text>
<text x="24.1" y="217.1">UART_FPGA_TO_DETB</text>
<text x="57.2" y="219.7">GPIO00</text>
<text x="57.2" y="217.1">GPIO01</text>
<text x="168.9" y="217.1">IMU_SDA</text>
<text x="246.6" y="221.8">0.1u</text>
<text x="246.6" y="216.8">C24</text>
<text x="295.9" y="219.7">GND</text>
<text x="304" y="217.1">M04X2_0.050_SMD_NO_CREAM</text>
<text x="57.2" y="222.2">V3P3</text>
<text x="57.2" y="224.8">BOOTSEL</text>
<text x="100.3" y="227.3">V9P0</text>
<text x="304.5" y="224">J4</text>
<text x="318.8" y="227.3">TX5</text>
<text x="57.2" y="232.4">VN22</text>
<text x="100.3" y="229.8">VN3P0</text>
<text x="318.8" y="232.4">TX0</text>
<text x="318.8" y="229.8">RX5</text>
<text x="78" y="237.5">M20X2_HARF</text>
<text x="92.8" y="237.5">LEX_M</text>
<text x="199.4" y="240">GND</text>
<text x="212.1" y="237.5">ISM330DHCX</text>
<text x="242.6" y="240">GND</text>
<text x="304" y="240">M04X2_0.050_SMD_NO_CREAM</text>
<text x="318.8" y="234.9">RX0</text>
<text x="69.9" y="242.5">GND</text>
<text x="90.2" y="242.5">GND</text>
<text x="295.9" y="242.5">GND</text>
</g>
<text font-size="2.5" fill="#800000" x="34.3" y="80" transform="rotate(-90 34.3 80)">RP2040 GPIOs</text>
<g font-size="2.1" fill="#505050">
<text x="40" y="65.5">GPIO00</text>
<text x="51.9" y="64.4">2</text>
<text x="40" y="68.1">GPIO01</text>
<text x="40" y="70.6">GPIO02</text>
<text x="51.9" y="67">3</text>
<text x="51.9" y="69.5">4</text>
<text x="40" y="73.1">GPIO03</text>
<text x="40" y="75.7">GPIO04</text>
<text x="51.9" y="72">5</text>
<text x="51.9" y="74.6">6</text>
<text x="51.9" y="77.1">7</text>
<text x="177.6" y="77.1">3</text>
<text x="181.3" y="72" transform="rotate(-90 181.3 72)">6</text>
<text x="194.7" y="77.1">4</text>
<text x="205.5" y="77.1">3</text>
<text x="209.2" y="72" transform="rotate(-90 209.2 72)">6</text>
<text x="222.6" y="77.1">4</text>
<text x="286.8" y="77.1">3</text>
<text x="290.5" y="72" transform="rotate(-90 290.5 72)">6</text>
<text x="303.9" y="77.1">4</text>
<text x="314.7" y="77.1">3</text>
<text x="318.4" y="72" transform="rotate(-90 318.4 72)">6</text>
<text x="331.8" y="77.1">4</text>
<text x="40" y="78.2">GPIO05</text>
<text x="40" y="80.8">GPIO06</text>
<text x="40" y="83.3">GPIO07</text>
<text x="51.9" y="79.6">8</text>
<text x="51.9" y="82.2">9</text>
<text x="40" y="85.8">GPIO08</text>
<text x="40" y="88.4">GPIO09</text>
<text x="51.9" y="84.7">11</text>
<text x="51.9" y="87.3">12</text>
<text x="51.9" y="89.8">13</text>
<text x="181.3" y="84.1" transform="rotate(-90 181.3 84.1)">2</text>
<text x="209.2" y="84.1" transform="rotate(-90 209.2 84.1)">2</text>
<text x="254.3" y="87.3">1</text>
<text x="254.3" y="89.8">3</text>
<text x="265.2" y="87.3">2</text>
<text x="265.2" y="89.8">4</text>
<text x="290.5" y="84.1" transform="rotate(-90 290.5 84.1)">2</text>
<text x="318.4" y="84.1" transform="rotate(-90 318.4 84.1)">2</text>
<text x="40" y="90.9">GPIO10</text>
<text x="40" y="93.5">GPIO11</text>
<text x="51.9" y="92.3">14</text>
<text x="51.9" y="94.9">15</text>
<text x="254.3" y="92.3">5</text>
<text x="254.3" y="94.9">7</text>
<text x="265.2" y="92.3">6</text>
<text x="265.2" y="94.9">8</text>
<text x="40" y="96">GPIO12</text>
<text x="40" y="98.5">GPIO13</text>
<text x="40" y="101.1">GPIO14</text>
<text x="51.9" y="97.4">16</text>
<text x="51.9" y="100">17</text>
<text x="253.1" y="100">11</text>
<text x="254.3" y="97.4">9</text>
<text x="265.2" y="97.4">10</text>
<text x="265.2" y="100">12</text>
<text x="40" y="103.6">GPIO15</text>
<text x="40" y="106.2">GPIO16</text>
<text x="51.9" y="102.5">18</text>
<text x="51.9" y="105">27</text>
<text x="51.9" y="107.6">28</text>
<text x="253.1" y="102.5">13</text>
<text x="253.1" y="105">15</text>
<text x="253.1" y="107.6">17</text>
<text x="265.2" y="102.5">14</text>
<text x="265.2" y="105">16</text>
<text x="265.2" y="107.6">18</text>
<text x="40" y="108.7">GPIO17</text>
<text x="40" y="111.2">GPIO18</text>
<text x="40" y="113.8">GPIO19</text>
<text x="51.9" y="110.1">29</text>
<text x="51.9" y="112.7">30</text>
<text x="253.1" y="110.1">19</text>
<text x="253.1" y="112.7">21</text>
<text x="265.2" y="110.1">20</text>
<text x="265.2" y="112.7">22</text>
<text x="40" y="116.3">GPIO20</text>
<text x="40" y="118.9">GPIO21</text>
<text x="51.9" y="115.2">31</text>
<text x="51.9" y="117.7">32</text>
<text x="253.1" y="115.2">23</text>
<text x="253.1" y="117.7">25</text>
<text x="265.2" y="115.2">24</text>
<text x="265.2" y="117.7">26</text>
<text x="40" y="121.4">GPIO22</text>
<text x="40" y="123.9">GPIO23</text>
<text x="51.9" y="120.3">34</text>
<text x="51.9" y="122.8">35</text>
<text x="51.9" y="125.4">36</text>
<text x="177.6" y="125.4">3</text>
<text x="181.3" y="120.3" transform="rotate(-90 181.3 120.3)">6</text>
<text x="194.7" y="125.4">4</text>
<text x="205.5" y="125.4">3</text>
<text x="209.2" y="120.3" transform="rotate(-90 209.2 120.3)">6</text>
<text x="222.6" y="125.4">4</text>
<text x="286.8" y="125.4">3</text>
<text x="290.5" y="120.3" transform="rotate(-90 290.5 120.3)">6</text>
<text x="303.9" y="125.4">4</text>
<text x="314.7" y="125.4">3</text>
<text x="318.4" y="120.3" transform="rotate(-90 318.4 120.3)">6</text>
<text x="331.8" y="125.4">4</text>
<text x="33.9" y="131.6">GPIO26/ADC0</text>
<text x="40" y="126.5">GPIO24</text>
<text x="40" y="129">GPIO25</text>
<text x="51.9" y="127.9">37</text>
<text x="51.9" y="130.4">38</text>
<text x="33.9" y="134.1">GPIO27/ADC1</text>
<text x="33.9" y="136.6">GPIO28/ADC2</text>
<text x="51.9" y="133">39</text>
<text x="51.9" y="135.5">40</text>
<text x="181.3" y="132.3" transform="rotate(-90 181.3 132.3)">2</text>
<text x="209.2" y="132.3" transform="rotate(-90 209.2 132.3)">2</text>
<text x="290.5" y="132.3" transform="rotate(-90 290.5 132.3)">2</text>
<text x="318.4" y="132.3" transform="rotate(-90 318.4 132.3)">2</text>
<text x="33.9" y="139.2">GPIO29/ADC3</text>
<text x="51.9" y="138.1">41</text>
<text x="75.3" y="183.8">B1</text>
<text x="87.4" y="183.8">A1</text>
<text x="75.3" y="186.3">B2</text>
<text x="75.3" y="188.8">B3</text>
<text x="75.3" y="191.4">B4</text>
<text x="87.4" y="186.3">A2</text>
<text x="87.4" y="188.8">A3</text>
<text x="87.4" y="191.4">A4</text>
<text x="75.3" y="193.9">B5</text>
<text x="75.3" y="196.5">B6</text>
<text x="87.4" y="193.9">A5</text>
<text x="87.4" y="196.5">A6</text>
<text x="75.3" y="199">B7</text>
<text x="75.3" y="201.5">B8</text>
<text x="87.4" y="199">A7</text>
<text x="87.4" y="201.5">A8</text>
<text x="74.1" y="206.6">B10</text>
<text x="74.1" y="209.2">B11</text>
<text x="75.3" y="204.1">B9</text>
<text x="87.4" y="204.1">A9</text>
<text x="87.4" y="206.6">A10</text>
<text x="87.4" y="209.2">A11</text>
<text x="204.9" y="209.2">12</text>
<text x="237.3" y="209.2">5</text>
<text x="302.6" y="204.1">1</text>
<text x="302.6" y="206.6">3</text>
<text x="302.6" y="209.2">5</text>
<text x="313.5" y="204.1">2</text>
<text x="313.5" y="206.6">4</text>
<text x="313.5" y="209.2">6</text>
<text x="74.1" y="211.7">B12</text>
<text x="74.1" y="214.2">B13</text>
<text x="87.4" y="211.7">A12</text>
<text x="87.4" y="214.2">A13</text>
<text x="204.9" y="214.2">13</text>
<text x="211.9" y="210.3">CS</text>
<text x="211.9" y="215.4">SCL</text>
<text x="226.1" y="210.3">VDDIO</text>
<text x="228.4" y="212.8">VDD</text>
<text x="237.3" y="211.7">8</text>
<text x="302.6" y="211.7">7</text>
<text x="313.5" y="211.7">8</text>
<text x="74.1" y="216.8">B14</text>
<text x="74.1" y="219.3">B15</text>
<text x="74.1" y="221.9">B16</text>
<text x="87.4" y="216.8">A14</text>
<text x="87.4" y="219.3">A15</text>
<text x="87.4" y="221.9">A16</text>
<text x="204.9" y="216.8">14</text>
<text x="206" y="219.3">1</text>
<text x="211.9" y="220.4">SDO/SA0</text>
<text x="211.9" y="217.9">SDA</text>
<text x="228" y="217.9">INT1</text>
<text x="228" y="220.4">INT2</text>
<text x="237.3" y="216.8">4</text>
<text x="237.3" y="219.3">9</text>
<text x="74.1" y="224.4">B17</text>
<text x="74.1" y="226.9">B18</text>
<text x="87.4" y="224.4">A17</text>
<text x="87.4" y="226.9">A18</text>
<text x="223.5" y="225.5">OCS_AUX</text>
<text x="237.3" y="224.4">10</text>
<text x="237.3" y="226.9">11</text>
<text x="302.6" y="226.9">1</text>
<text x="313.5" y="226.9">2</text>
<text x="74.1" y="229.5">B19</text>
<text x="74.1" y="232">B20</text>
<text x="87.4" y="229.5">A19</text>
<text x="87.4" y="232">A20</text>
<text x="206" y="229.5">2</text>
<text x="206" y="232">3</text>
<text x="211.9" y="230.6">SDX</text>
<text x="211.9" y="233.1">SCX</text>
<text x="223.4" y="228.1">SDO_AUX</text>
<text x="228.3" y="233.1">GND</text>
<text x="237.3" y="232">6*2</text>
<text x="302.6" y="229.5">3</text>
<text x="302.6" y="232">5</text>
<text x="313.5" y="229.5">4</text>
<text x="313.5" y="232">6</text>
<text x="302.6" y="234.6">7</text>
<text x="313.5" y="234.6">8</text>
</g>
</svg>
